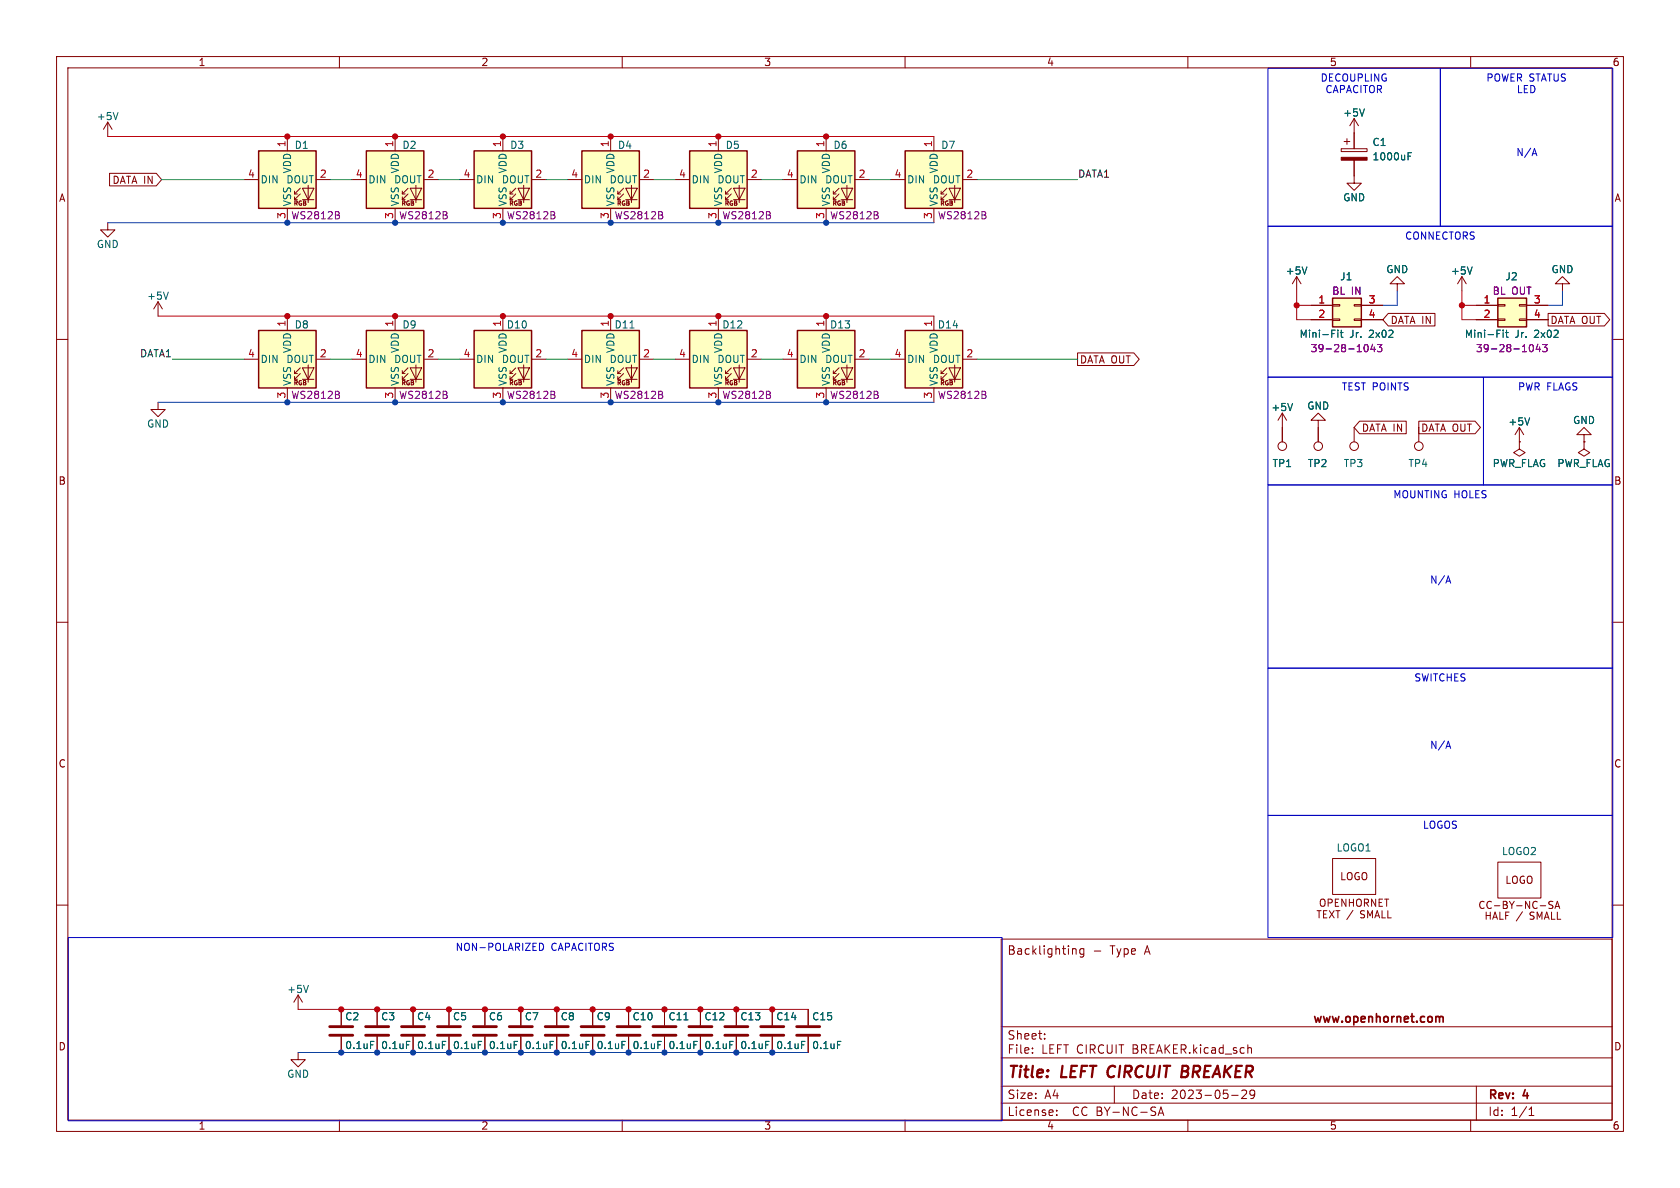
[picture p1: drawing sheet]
<svg xmlns="http://www.w3.org/2000/svg" width="297mm" height="210mm" viewBox="0 0 297 210" stroke-linecap="round" stroke-linejoin="round" font-family="sans-serif">
<g fill="none" stroke="#840000" stroke-width=".18">
<path d="M10 10h277v190h-277zM12 12h273v186h-273zM60 10v2M110 10v2M160 10v2M210 10v2M260 10v2M19 39.4v1.2h1.3l-1.3 1.3-1.2-1.3h1.2M19 21.6l-.7 1.3M19 21.6v2.5M19 21.6l.8 1.3M19.4 30.6h8.2l1 1.2-1 1.1h-8.2z"/>
<path d="M43.2 31.8h2.5M50.8 24.1v2.6M50.8 36.8v2.6M52.1 35.3h.5M52.1 34.3h.5M53.1 34.3l-1 1v-.5M53.1 33.3l-1 1v-.5M53.5 33.3h2l-1 2zM53.5 35.3h2M54.5 32.8v3M55.9 31.8h2.5M62.2 31.8h2.6"/>
<path d="M69.8 24.1v2.6M69.8 36.8v2.6M71.1 35.3h.5M71.1 34.3h.5M72.1 34.3l-1 1v-.5M72.1 33.3l-1 1v-.5M72.5 33.3h2l-1 2zM72.5 35.3h2M73.5 32.8v3M74.9 31.8h2.6M81.3 31.8h2.5M88.9 24.1v2.6"/>
<path d="M88.9 36.8v2.6M90.2 35.3h.5M90.2 34.3h.5M91.2 34.3l-1 1v-.5M91.2 33.3l-1 1v-.5M91.6 33.3h2l-1 2zM91.6 35.3h2M92.6 32.8v3M94 31.8h2.5M100.3 31.8h2.6M107.9 24.1v2.6M107.9 36.8v2.6"/>
<path d="M109.2 35.3h.5M109.2 34.3h.5M110.2 34.3l-1 1v-.5M110.2 33.3l-1 1v-.5M110.6 33.3h2l-1 2zM110.6 35.3h2M111.6 32.8v3M113 31.8h2.6M119.4 31.8h2.5M127 24.1v2.6M127 36.8v2.6M128.3 35.3h.5"/>
<path d="M128.3 34.3h.5M129.3 34.3l-1 1v-.5M129.3 33.3l-1 1v-.5M129.7 33.3h2l-1 2zM129.7 35.3h2M130.7 32.8v3M132.1 31.8h2.5M138.4 31.8h2.6M146 24.1v2.6M146 36.8v2.6M147.3 35.3h.5M147.3 34.3h.5"/>
<path d="M148.3 34.3l-1 1v-.5M148.3 33.3l-1 1v-.5M148.7 33.3h2l-1 2zM148.7 35.3h2M149.7 32.8v3M151.1 31.8h2.6M157.5 31.8h2.5M165.1 24.1v2.6M165.1 36.8v2.6M166.4 35.3h.5M166.4 34.3h.5M167.4 34.3l-1 1v-.5"/>
<path d="M167.4 33.3l-1 1v-.5M167.8 33.3h2l-1 2zM167.8 35.3h2M168.8 32.8v3M170.2 31.8h2.5M237.1 26.3h4.6v.5h-4.6zM237.6 25h1M238.1 24.5v1M239.4 28.3v4.1h1.3l-1.3 1.3-1.3-1.3h1.3M239.4 21v5.3M239.4 21l-.8 1.2M239.4 21l.8 1.2"/>
<path d="M10 60h2M27.9 53.3l-.7 1.3M27.9 53.3v2.6M27.9 53.3l.8 1.3M50.8 55.9v2.5M69.8 55.9v2.5M88.9 55.9v2.5M107.9 55.9v2.5M127 55.9v2.5M146 55.9v2.5M165.1 55.9v2.5M229.2 48.9l-.7 1.3"/>
<path d="M229.2 48.9v2.5M229.2 48.9l.8 1.3M231.8 54h3.8M231.8 56.5h3.8M235.6 56.4h1.3v.2h-1.3zM235.6 53.8h1.3v.3h-1.3zM239.4 56.4h1.3v.2h-1.3zM239.4 53.8h1.3v.3h-1.3zM240.7 54h3.8M240.7 56.5h3.8M245.4 55.4h8.3v2.2h-8.3l-.9-1.1zM247 50.2h1.3l-1.3-1.3-1.3 1.3h1.3v1.2"/>
<path d="M258.4 48.9l-.7 1.3M258.4 48.9v2.5M258.4 48.9l.8 1.3M261 54h3.8M261 56.5h3.8M264.8 56.4h1.3v.2h-1.3zM264.8 53.8h1.3v.3h-1.3zM268.6 56.4h1.3v.2h-1.3zM268.6 53.8h1.3v.3h-1.3zM269.9 54h3.8M269.9 56.5h3.8M273.7 55.4h9.9l1 1.1-1 1.1h-9.9z"/>
<path d="M276.2 50.2h1.3l-1.3-1.3-1.2 1.3h1.2v1.2M285 60h2M27.9 71.1v1.3h1.3l-1.3 1.3-1.2-1.3h1.2M43.2 63.5h2.5M50.8 68.6v2.5M52.1 67.1h.5M52.1 66h.5M53.1 66l-1 1.1v-.6M53.1 65l-1 1v-.5M53.5 65h2l-1 2.1zM53.5 67.1h2M54.5 64.5v3.1"/>
<path d="M55.9 63.5h2.5M62.2 63.5h2.6M69.8 68.6v2.5M71.1 67.1h.5M71.1 66h.5M72.1 66l-1 1.1v-.6M72.1 65l-1 1v-.5M72.5 65h2l-1 2.1zM72.5 67.1h2M73.5 64.5v3.1M74.9 63.5h2.6M81.3 63.5h2.5"/>
<path d="M88.9 68.6v2.5M90.2 67.1h.5M90.2 66h.5M91.2 66l-1 1.1v-.6M91.2 65l-1 1v-.5M91.6 65h2l-1 2.1zM91.6 67.1h2M92.6 64.5v3.1M94 63.5h2.5M100.3 63.5h2.6M107.9 68.6v2.5M109.2 67.1h.5"/>
<path d="M109.2 66h.5M110.2 66l-1 1.1v-.6M110.2 65l-1 1v-.5M110.6 65h2l-1 2.1zM110.6 67.1h2M111.6 64.5v3.1M113 63.5h2.6M119.4 63.5h2.5M127 68.6v2.5M128.3 67.1h.5M128.3 66h.5M129.3 66l-1 1.1v-.6"/>
<path d="M129.3 65l-1 1v-.5M129.7 65h2l-1 2.1zM129.7 67.1h2M130.7 64.5v3.1M132.1 63.5h2.5M138.4 63.5h2.6M146 68.6v2.5M147.3 67.1h.5M147.3 66h.5M148.3 66l-1 1.1v-.6M148.3 65l-1 1v-.5M148.7 65h2l-1 2.1z"/>
<path d="M148.7 67.1h2M149.7 64.5v3.1M151.1 63.5h2.6M157.5 63.5h2.5M165.1 68.6v2.5M166.4 67.1h.5M166.4 66h.5M167.4 66l-1 1.1v-.6M167.4 65l-1 1v-.5M167.8 65h2l-1 2.1zM167.8 67.1h2M168.8 64.5v3.1"/>
<path d="M170.2 63.5h2.5M190.5 62.4h9.9l1 1.1-1 1.1h-9.9zM226.7 73l-.8 1.3M226.7 73v5.1M226.7 73l.8 1.3M233 74.3h1.3l-1.3-1.3-1.2 1.3h1.2v3.8M239.4 75.6v2.5M240.3 74.5h8.3v2.2h-8.3l-.9-1.1zM250.8 74.5h10l.9 1.1-.9 1.1h-10zM250.8 75.6v2.5M268.6 78.1v1.3l1 .6-1 .6-1-.6 1-.6M268.6 78.1h.1"/>
<path d="M268.6 75.6l-.8 1.2M268.6 75.6v2.5M268.6 75.6l.8 1.2M280 78.1v1.3l1.1 .6-1.1 .6-1-.6 1-.6M280 78.1h.1M280 76.8h1.3l-1.3-1.2-1.2 1.2h1.2v1.3M10 110h2M285 110h2M10 160h2M233.6 159l.1-.1a.43 .43 0 0 1 .6 .5v.4a.42 .42 0 0 1-.5 .4 .42 .42 0 0 1-.4-.4v-.4zM234.8 159.6l.6-.1 .1-.1v-.3l-.7-.2v1.3M235.6 151.8h7.6v6.3h-7.6z"/>
<path d="M236.1 159.5h.4M236.7 158.9h-.6v1.3h.6M237.9 158.9v1.3l-.7-1.3v1.3M238.5 159.5h.8M238.5 158.9v1.3M239.3 158.9v1.3M239.9 159.1l.2-.2a.43 .43 0 0 1 .6 .5v.4a.42 .42 0 0 1-.5 .4 .42 .42 0 0 1-.4-.4zM241.2 159.6l.6-.1 .1-.1v-.3l-.7-.2v1.3M241.5 159.6l.4 .6M243.2 158.9v1.3l-.7-1.3v1.3M243.8 159.5h.4M244.4 158.9h-.6v1.3h.6"/>
<path d="M244.8 158.9h.7M245.1 158.9v1.3M264.8 152.4h7.6v6.4h-7.6zM274.5 159.4l-.5-.1-.1 .2v.3l.5 .3 .1 .3-.2 .2-.5-.1M285 160h2M52.7 175.9l-.8 1.3M52.7 175.9v2.5M52.7 175.9l.8 1.3M60.3 178.4v2.8M66.7 178.4v2.8M73 178.4v2.8M79.4 178.4v2.8"/>
<path d="M85.7 178.4v2.8M92.1 178.4v2.8M98.4 178.4v2.8M104.8 178.4v2.8M111.1 178.4v2.8M117.5 178.4v2.8M123.8 178.4v2.8M130.2 178.4v2.8M136.5 178.4v2.8M142.9 178.4v2.8M177 166h108v32h-108zM189.8 167.7l.4 .1v.1v.8"/>
<path d="M191.6 167.8l-.4-.1-.3 .3v.4l.1 .2h.6M191.6 167.7v1.2l-.3 .3-.3-.1M193.5 168.1h1.1M232.8 161h.8M233.2 161v1.3M234 161.6h.4M234.6 161h-.6v1.3h.6M235 161l.9 1.3M235.9 161l-.9 1.3M236.2 161h.7M236.5 161v1.3M239.2 160.9l-1.1 1.7"/>
<path d="M241.2 161h-.4l-.2 .1v.4l.5 .2 .1 .3-.2 .3-.5-.1M241.8 162.3v-1.3l.4 .9 .4-.9v1.3M243.1 162.3l.4-1.3 .4 1.3M243.2 161.9h.6M244.3 161v1.3h.6M245.4 161v1.3h.6M269.1 161.2l-1 1.6M274.9 160.6l.4-1.3 .4 1.3M275 160.2h.6M52.7 186.1v1.2h1.3l-1.3 1.3-1.3-1.3h1.3M60 198v2M60.3 183.3v2.8"/>
<path d="M66.7 183.3v2.8M73 183.3v2.8M79.4 183.3v2.8M85.7 183.3v2.8M92.1 183.3v2.8M98.4 183.3v2.8M104.8 183.3v2.8M110 198v2M111.1 183.3v2.8M117.5 183.3v2.8M123.8 183.3v2.8M130.2 183.3v2.8"/>
<path d="M136.5 183.3v2.8M142.9 183.3v2.8M160 198v2M177 195h108M177 192h108M177 187h108M177 181.5h108M182.5 186.1v.1M182.5 185.3v.1M184.7 183.6v.1M184.7 182.8v.1M186.8 197.1v.1"/>
<path d="M186.8 196.3v.1M197 192v3M204.7 197.2l.5-1.5 .5 1.5M204.9 196.8h.7M210 198v2M217.7 193.6h1.2M219.5 192.8l.6-.1 .2 .1 .1 .3-.9 1.1h.9M220.6 184.7v1.5M220.6 185.3l.2-.1 .4 .1v.9M221.8 193.3l-.3 .3h-.3l-.2-.3 .1-.5 .4-.1 .2 .1a.99 .99 0 0 1-.3 1.4h-.3M260 198v2M261 192v6"/>
<path d="M270.3 197.2h.9M270.3 196.1l.4-.4v1.5"/>
<circle cx="226.7" cy="78.9" r=".76"/>
<circle cx="233" cy="78.9" r=".76"/>
<circle cx="239.4" cy="78.9" r=".76"/>
<circle cx="250.8" cy="78.9" r=".76"/>
</g>
<path d="M209 189.4h.6M209.7 188.4h-.6l-.3 2h.8" fill="none" stroke="#840000" stroke-width=".4"/>
<path d="M254.4 179.8l.1 .1M254.5 179.9v.8M254.5 179.9l.2-.2 .4 .1v.9" fill="none" stroke="#840000" stroke-width=".3"/>
<g fill="#ffffc2" stroke="#ffffc2" stroke-width=".18">
<path d="M141 58.4h10.1v10.2h-10.1z"/>
<path d="M160 58.4h10.2v10.2h-10.2z"/>
<path d="M45.7 26.7h10.2v10.1h-10.2z"/>
<path d="M160 26.7h10.2v10.1h-10.2z"/>
<path d="M141 26.7h10.1v10.1h-10.1z"/>
<path d="M45.7 58.4h10.2v10.2h-10.2z"/>
<path d="M264.8 52.7h5.1v5.1h-5.1z"/>
<path d="M121.9 58.4h10.2v10.2h-10.2z"/>
<path d="M102.9 58.4h10.1v10.2h-10.1z"/>
<path d="M64.8 26.7h10.1v10.1h-10.1z"/>
<path d="M83.8 26.7h10.2v10.1h-10.2z"/>
<path d="M64.8 58.4h10.1v10.2h-10.1z"/>
<path d="M83.8 58.4h10.2v10.2h-10.2z"/>
<path d="M121.9 26.7h10.2v10.1h-10.2z"/>
<path d="M102.9 26.7h10.1v10.1h-10.1z"/>
<path d="M235.6 52.7h5.1v5.1h-5.1z"/>
</g>
<g fill="none" stroke="#840000" stroke-width=".25">
<path d="M45.7 26.7h10.2v10.1h-10.2zM64.8 26.7h10.1v10.1h-10.1zM83.8 26.7h10.2v10.1h-10.2zM102.9 26.7h10.1v10.1h-10.1zM121.9 26.7h10.2v10.1h-10.2zM141 26.7h10.1v10.1h-10.1zM160 26.7h10.2v10.1h-10.2zM45.7 58.4h10.2v10.2h-10.2zM64.8 58.4h10.1v10.2h-10.1zM83.8 58.4h10.2v10.2h-10.2zM102.9 58.4h10.1v10.2h-10.1zM121.9 58.4h10.2v10.2h-10.2z"/>
<path d="M141 58.4h10.1v10.2h-10.1zM160 58.4h10.2v10.2h-10.2zM235.6 52.7h5.1v5.1h-5.1zM264.8 52.7h5.1v5.1h-5.1z"/>
</g>
<g fill="none" stroke="#840084" stroke-width=".18">
<path d="M59.9 38.1l.1 .2-.1 .3M59.9 37.5v.4M79 38.1l.1 .2-.1 .3M79 37.5v.4M98 38.1l.1 .2-.1 .3M98 37.5v.4M117.1 38.1l.1 .2-.1 .3M117.1 37.5v.4M136.1 38.1l.1 .2-.1 .3M136.1 37.5v.4M155.2 38.1l.1 .2-.1 .3M155.2 37.5v.4"/>
<path d="M174.2 38.1l.1 .2-.1 .3M174.2 37.5v.4M59.9 69.8l.1 .2-.1 .4M59.9 69.3v.3M79 69.8l.1 .2-.1 .4M79 69.3v.3M98 69.8l.1 .2-.1 .4M98 69.3v.3M117.1 69.8l.1 .2-.1 .4M117.1 69.3v.3M136.1 69.8l.1 .2-.1 .4M136.1 69.3v.3"/>
<path d="M155.2 69.8l.1 .2-.1 .4M155.2 69.3v.3M174.2 69.8l.1 .2-.1 .4M174.2 69.3v.3M241.2 61.1l.3-.2a.68 .68 0 0 1 .4 .6 .68 .68 0 0 1-.4 .7l-.3-.3M242.7 60.8l-.3 1h.7M243 61.3v.9M243.5 60.9h.8l-.4 .5 .3 .1v.6l-.1 .1-.6-.1M270.4 61.1l.3-.2a.68 .68 0 0 1 .4 .6 .68 .68 0 0 1-.4 .7l-.3-.3M271.9 60.8l-.3 1h.8M272.2 61.3v.9M272.7 60.9h.8l-.4 .5 .3 .1v.6l-.1 .1-.6-.1"/>
</g>
<path d="M237.1 27.8h4.6v.5h-4.6z" fill="#840000" stroke="#840000" stroke-width=".18"/>
<g fill="none" stroke="#006464" stroke-width=".18">
<path d="M20.9 19.9l-.5 1.3M241.2 19.2l-.4 1.3M248.9 27.6h.5M248.9 27h.6M29.8 51.6l-.5 1.3M231 47.2l-.4 1.3M236.5 58.4v.1M236.5 58.8v.8M236.9 58.8h.5M237.1 58.4v1.1l.3 .1M260.3 47.2l-.5 1.3M265.7 58.4v.1"/>
<path d="M265.7 58.8v.8M266.2 58.8h.4M266.3 58.4v1.1l.3 .1M228.5 71.3l-.4 1.3M270.4 73.9l-.4 1.2M54.5 174.2l-.4 1.3M65.5 184.1h.6M71.9 184.1h.6M78.2 184.1h.6M84.6 184.1h.6M90.9 184.1h.6M97.3 184.1h.6"/>
<path d="M103.6 184.1h.6M110 184.1h.6M116.3 184.1h.6M122.7 184.1h.6M129 184.1h.6M135.4 184.1h.6M141.7 184.1h.6M148.1 184.1h.6"/>
</g>
<g fill="none" stroke="#840000" stroke-width=".51">
<path d="M58.3 183h4.1M58.3 181.5h4.1M64.6 183h4.1M64.6 181.5h4.1M71 183h4.1M71 181.5h4.1M77.3 183h4.1M77.3 181.5h4.1M83.7 183h4.1M83.7 181.5h4.1M90 183h4.1M90 181.5h4.1"/>
<path d="M96.4 183h4.1M96.4 181.5h4.1M102.7 183h4.1M102.7 181.5h4.1M109.1 183h4.1M109.1 181.5h4.1M115.4 183h4.1M115.4 181.5h4.1M121.8 183h4.1M121.8 181.5h4.1M128.1 183h4.1M128.1 181.5h4.1"/>
<path d="M134.5 183h4.1M134.5 181.5h4.1M140.8 183h4.1M140.8 181.5h4.1"/>
</g>
<g fill="none" stroke="#0000c2" stroke-width=".18">
<path d="M224.2 12.1h30.4v27.9h-30.4zM254.6 12.1h30.5v27.9h-30.5zM271 27.2h.6M271.3 26.3l.4 1.2M224.2 40h60.9v26.7h-60.9zM224.2 66.7h38.1v19h-38.1zM262.3 66.7h22.8v19h-22.8zM224.2 85.7h60.9v32.4h-60.9zM224.2 118.1h60.9v26h-60.9zM255.7 102.7h.6M256 101.8l.5 1.3M255.7 131.9h.6"/>
<path d="M256 131l.5 1.3M224.2 144.1h60.9v21.6h-60.9zM12.1 165.7h165.1v32.4h-165.1zM95.4 166.7a.64 .64 0 0 1 .7 .7 .64 .64 0 0 1-.7 .6"/>
</g>
<path d="M19 39.4h146.1M247 51.4v2.6h-2.5M276.2 51.4v2.6h-2.5M27.9 71.1h137.2M52.7 186.1h90.2" fill="none" stroke="#0a419f" stroke-width=".18"/>
<path d="M19 24.1h146.1M27.9 55.9h137.2M229.2 51.4v5.1h2.6M229.2 54h2.6M258.4 54h2.6M258.4 51.4v5.1h2.6M52.7 178.4h90.2" fill="none" stroke="#c1000d" stroke-width=".18"/>
<g fill="none" stroke="#009600" stroke-width=".18">
<path d="M28.6 31.8h14.6M58.4 31.8h3.8M77.5 31.8h3.8M96.5 31.8h3.8M115.6 31.8h3.8M134.6 31.8h3.8M153.7 31.8h3.8M172.7 31.8h17.8M30.5 63.5h12.7M58.4 63.5h3.8M77.5 63.5h3.8M96.5 63.5h3.8"/>
<path d="M115.6 63.5h3.8M134.6 63.5h3.8M153.7 63.5h3.8M172.7 63.5h17.8"/>
</g>
<g fill="#c1000d" stroke="#c1000d" stroke-width=".18">
<circle cx="79.4" cy="178.4" r=".46"/>
<circle cx="60.3" cy="178.4" r=".46"/>
<circle cx="127" cy="55.9" r=".46"/>
<circle cx="107.9" cy="55.9" r=".46"/>
<circle cx="69.8" cy="24.1" r=".46"/>
<circle cx="88.9" cy="55.9" r=".46"/>
<circle cx="88.9" cy="24.1" r=".46"/>
<circle cx="69.8" cy="55.9" r=".46"/>
<circle cx="50.8" cy="24.1" r=".46"/>
<circle cx="107.9" cy="24.1" r=".46"/>
<circle cx="50.8" cy="55.9" r=".46"/>
<circle cx="127" cy="24.1" r=".46"/>
<circle cx="258.4" cy="54" r=".46"/>
<circle cx="229.2" cy="54" r=".46"/>
<circle cx="146" cy="24.1" r=".46"/>
<circle cx="146" cy="55.9" r=".46"/>
<circle cx="123.8" cy="178.4" r=".46"/>
<circle cx="117.5" cy="178.4" r=".46"/>
<circle cx="130.2" cy="178.4" r=".46"/>
<circle cx="136.5" cy="178.4" r=".46"/>
<circle cx="111.1" cy="178.4" r=".46"/>
<circle cx="104.8" cy="178.4" r=".46"/>
<circle cx="92.1" cy="178.4" r=".46"/>
<circle cx="98.4" cy="178.4" r=".46"/>
<circle cx="66.7" cy="178.4" r=".46"/>
<circle cx="73" cy="178.4" r=".46"/>
<circle cx="85.7" cy="178.4" r=".46"/>
</g>
<g fill="#0a419f" stroke="#0a419f" stroke-width=".18">
<circle cx="88.9" cy="71.1" r=".46"/>
<circle cx="69.8" cy="71.1" r=".46"/>
<circle cx="107.9" cy="39.4" r=".46"/>
<circle cx="127" cy="39.4" r=".46"/>
<circle cx="127" cy="71.1" r=".46"/>
<circle cx="146" cy="71.1" r=".46"/>
<circle cx="107.9" cy="71.1" r=".46"/>
<circle cx="69.8" cy="39.4" r=".46"/>
<circle cx="88.9" cy="39.4" r=".46"/>
<circle cx="50.8" cy="39.4" r=".46"/>
<circle cx="50.8" cy="71.1" r=".46"/>
<circle cx="146" cy="39.4" r=".46"/>
<circle cx="130.2" cy="186.1" r=".46"/>
<circle cx="123.8" cy="186.1" r=".46"/>
<circle cx="136.5" cy="186.1" r=".46"/>
<circle cx="117.5" cy="186.1" r=".46"/>
<circle cx="111.1" cy="186.1" r=".46"/>
<circle cx="104.8" cy="186.1" r=".46"/>
<circle cx="98.4" cy="186.1" r=".46"/>
<circle cx="92.1" cy="186.1" r=".46"/>
<circle cx="79.4" cy="186.1" r=".46"/>
<circle cx="66.7" cy="186.1" r=".46"/>
<circle cx="73" cy="186.1" r=".46"/>
<circle cx="60.3" cy="186.1" r=".46"/>
<circle cx="85.7" cy="186.1" r=".46"/>
</g>
<g font-size="2.8" fill="#840000">
<text x="178" y="191">Title:</text>
<text x="187.5" y="191">LEFT CIRCUIT</text>
<text x="209.9" y="191">BREAKER</text>
</g>
<g font-size="2.1" fill="#840000">
<text x="178" y="168.9">Backlighting</text>
<text x="196.2" y="168.9">Type</text>
<text x="202.3" y="168.9">A</text>
<text x="178" y="183.9">Sheet:</text>
<text x="232" y="181.1">www.openhornet.com</text>
<text x="178" y="186.4">File:</text>
<text x="184" y="186.4">LEFT CIRCUIT BREAKER.kicad_sch</text>
<text x="178" y="197.4">License:</text>
<text x="178" y="194.4">Size:</text>
<text x="184.6" y="194.4">A4</text>
<text x="189.5" y="197.4">CC BY-NC-SA</text>
<text x="200" y="194.4">Date:</text>
<text x="206.9" y="194.4">2023-05-29</text>
<text x="263" y="194.6">Rev:</text>
<text x="263" y="197.4">Id:</text>
<text x="267" y="197.4">1/1</text>
<text x="269.2" y="194.6">4</text>
</g>
<g font-size="1.8" fill="#840000">
<text x="35" y="11.8">1</text>
<text x="85" y="11.8">2</text>
<text x="135" y="11.8">3</text>
<text x="185" y="11.8">4</text>
<text x="235" y="11.8">5</text>
<text x="285" y="11.8">6</text>
<text x="10.4" y="35.8">A</text>
<text x="19.9" y="32.7">DATA IN</text>
<text x="285.4" y="35.8">A</text>
<text x="245.7" y="57.4">DATA IN</text>
<text x="274" y="57.4">DATA OUT</text>
<text x="190.8" y="64.4">DATA OUT</text>
<text x="240.7" y="76.5">DATA IN</text>
<text x="251.1" y="76.5">DATA OUT</text>
<text x="10.3" y="85.8">B</text>
<text x="285.3" y="85.8">B</text>
<text x="10.3" y="135.8">C</text>
<text x="285.3" y="135.8">C</text>
<text x="236.8" y="155.8">LOGO</text>
<text x="261.3" y="160.9">CC-BY-NC-SA</text>
<text x="266.1" y="156.4">LOGO</text>
<text x="261.8" y="162.8">HALF /</text>
<text x="269.9" y="162.8">SMALL</text>
<text x="10.3" y="185.8">D</text>
<text x="285.3" y="185.8">D</text>
<text x="35" y="199.8">1</text>
<text x="85" y="199.8">2</text>
<text x="135" y="199.8">3</text>
<text x="185" y="199.8">4</text>
<text x="235" y="199.8">5</text>
<text x="285" y="199.8">6</text>
</g>
<g font-size="1.8" fill="#0000c2">
<text x="233.4" y="14.7">DECOUPLING</text>
<text x="234.3" y="16.7">CAPACITOR</text>
<text x="262.7" y="14.7">POWER STATUS</text>
<text x="268.1" y="16.7">LED</text>
<text x="268" y="27.7">N/A</text>
<text x="248.3" y="42.6">CONNECTORS</text>
<text x="237.2" y="69.3">TEST POINTS</text>
<text x="268.3" y="69.3">PWR FLAGS</text>
<text x="246.3" y="88.3">MOUNTING HOLES</text>
<text x="252.7" y="103.3">N/A</text>
<text x="250" y="120.7">SWITCHES</text>
<text x="252.7" y="132.5">N/A</text>
<text x="251.5" y="146.7">LOGOS</text>
<text x="80.5" y="168.3">NON-POLARIZED</text>
<text x="97.4" y="168.3">CAPACITORS</text>
</g>
<g font-size="1.8" fill="#006464">
<text x="17.1" y="21.4">+5V</text>
<text x="237.4" y="20.8">+5V</text>
<text x="52" y="26.5">D1</text>
<text x="71.1" y="26.5">D2</text>
<text x="90.1" y="26.5">D3</text>
<text x="109.2" y="26.5">D4</text>
<text x="128.2" y="26.5">D5</text>
<text x="147.3" y="26.5">D6</text>
<text x="166.3" y="26.5">D7</text>
<text x="242.6" y="26">C1</text>
<text x="242.6" y="28.5">1000uF</text>
<text x="46" y="32.6">DIN</text>
<text x="50.6" y="32.6">DOUT</text>
<text x="51.6" y="30.7" transform="rotate(-90 51.6 30.7)">VDD</text>
<text x="65" y="32.6">DIN</text>
<text x="69.7" y="32.6">DOUT</text>
<text x="70.7" y="30.7" transform="rotate(-90 70.7 30.7)">VDD</text>
<text x="84.1" y="32.6">DIN</text>
<text x="88.7" y="32.6">DOUT</text>
<text x="89.7" y="30.7" transform="rotate(-90 89.7 30.7)">VDD</text>
<text x="103.1" y="32.6">DIN</text>
<text x="107.8" y="32.6">DOUT</text>
<text x="108.8" y="30.7" transform="rotate(-90 108.8 30.7)">VDD</text>
<text x="122.2" y="32.6">DIN</text>
<text x="126.8" y="32.6">DOUT</text>
<text x="127.8" y="30.7" transform="rotate(-90 127.8 30.7)">VDD</text>
<text x="141.2" y="32.6">DIN</text>
<text x="145.9" y="32.6">DOUT</text>
<text x="146.9" y="30.7" transform="rotate(-90 146.9 30.7)">VDD</text>
<text x="160.3" y="32.6">DIN</text>
<text x="164.9" y="32.6">DOUT</text>
<text x="165.9" y="30.7" transform="rotate(-90 165.9 30.7)">VDD</text>
<text x="237.4" y="35.8">GND</text>
<text x="51.6" y="36.6" transform="rotate(-90 51.6 36.6)">VSS</text>
<text x="70.7" y="36.6" transform="rotate(-90 70.7 36.6)">VSS</text>
<text x="89.7" y="36.6" transform="rotate(-90 89.7 36.6)">VSS</text>
<text x="108.8" y="36.6" transform="rotate(-90 108.8 36.6)">VSS</text>
<text x="127.8" y="36.6" transform="rotate(-90 127.8 36.6)">VSS</text>
<text x="146.9" y="36.6" transform="rotate(-90 146.9 36.6)">VSS</text>
<text x="165.9" y="36.6" transform="rotate(-90 165.9 36.6)">VSS</text>
<text x="17.1" y="44">GND</text>
<text x="25.9" y="53.1">+5V</text>
<text x="227.2" y="48.7">+5V</text>
<text x="236.9" y="49.7">J1</text>
<text x="245" y="48.5">GND</text>
<text x="256.4" y="48.7">+5V</text>
<text x="266.1" y="49.7">J2</text>
<text x="274.2" y="48.5">GND</text>
<text x="52" y="58.2">D8</text>
<text x="71.1" y="58.2">D9</text>
<text x="89.5" y="58.2">D10</text>
<text x="108.6" y="58.2">D11</text>
<text x="127.6" y="58.2">D12</text>
<text x="146.7" y="58.2">D13</text>
<text x="165.7" y="58.2">D14</text>
<text x="229.7" y="59.9">Mini-Fit</text>
<text x="238.6" y="59.9">Jr.</text>
<text x="242" y="59.9">2x02</text>
<text x="258.9" y="59.9">Mini-Fit</text>
<text x="267.8" y="59.9">Jr.</text>
<text x="271.2" y="59.9">2x02</text>
<text x="46" y="64.3">DIN</text>
<text x="50.6" y="64.3">DOUT</text>
<text x="51.6" y="62.4" transform="rotate(-90 51.6 62.4)">VDD</text>
<text x="65" y="64.3">DIN</text>
<text x="69.7" y="64.3">DOUT</text>
<text x="70.7" y="62.4" transform="rotate(-90 70.7 62.4)">VDD</text>
<text x="84.1" y="64.3">DIN</text>
<text x="88.7" y="64.3">DOUT</text>
<text x="89.7" y="62.4" transform="rotate(-90 89.7 62.4)">VDD</text>
<text x="103.1" y="64.3">DIN</text>
<text x="107.8" y="64.3">DOUT</text>
<text x="108.8" y="62.4" transform="rotate(-90 108.8 62.4)">VDD</text>
<text x="122.2" y="64.3">DIN</text>
<text x="126.8" y="64.3">DOUT</text>
<text x="127.8" y="62.4" transform="rotate(-90 127.8 62.4)">VDD</text>
<text x="141.2" y="64.3">DIN</text>
<text x="145.9" y="64.3">DOUT</text>
<text x="146.9" y="62.4" transform="rotate(-90 146.9 62.4)">VDD</text>
<text x="160.3" y="64.3">DIN</text>
<text x="164.9" y="64.3">DOUT</text>
<text x="165.9" y="62.4" transform="rotate(-90 165.9 62.4)">VDD</text>
<text x="51.6" y="68.3" transform="rotate(-90 51.6 68.3)">VSS</text>
<text x="70.7" y="68.3" transform="rotate(-90 70.7 68.3)">VSS</text>
<text x="89.7" y="68.3" transform="rotate(-90 89.7 68.3)">VSS</text>
<text x="108.8" y="68.3" transform="rotate(-90 108.8 68.3)">VSS</text>
<text x="127.8" y="68.3" transform="rotate(-90 127.8 68.3)">VSS</text>
<text x="146.9" y="68.3" transform="rotate(-90 146.9 68.3)">VSS</text>
<text x="165.9" y="68.3" transform="rotate(-90 165.9 68.3)">VSS</text>
<text x="25.9" y="75.8">GND</text>
<text x="224.7" y="72.8">+5V</text>
<text x="231" y="72.6">GND</text>
<text x="266.6" y="75.4">+5V</text>
<text x="278" y="75.1">GND</text>
<text x="224.9" y="82.7">TP1</text>
<text x="231.1" y="82.7">TP2</text>
<text x="237.5" y="82.7">TP3</text>
<text x="248.9" y="82.7">TP4</text>
<text x="263.8" y="82.7">PWR_FLAG</text>
<text x="275.3" y="82.7">PWR_FLAG</text>
<text x="236.2" y="150.7">LOGO1</text>
<text x="265.5" y="151.3">LOGO2</text>
<text x="50.7" y="175.7">+5V</text>
<text x="61" y="180.5">C2</text>
<text x="61" y="185.6">0.1uF</text>
<text x="67.3" y="180.5">C3</text>
<text x="67.3" y="185.6">0.1uF</text>
<text x="73.7" y="180.5">C4</text>
<text x="73.7" y="185.6">0.1uF</text>
<text x="80" y="180.5">C5</text>
<text x="80" y="185.6">0.1uF</text>
<text x="86.4" y="180.5">C6</text>
<text x="86.4" y="185.6">0.1uF</text>
<text x="92.7" y="180.5">C7</text>
<text x="92.7" y="185.6">0.1uF</text>
<text x="99.1" y="180.5">C8</text>
<text x="99.1" y="185.6">0.1uF</text>
<text x="105.4" y="180.5">C9</text>
<text x="105.4" y="185.6">0.1uF</text>
<text x="111.8" y="180.5">C10</text>
<text x="111.8" y="185.6">0.1uF</text>
<text x="118.1" y="180.5">C11</text>
<text x="118.1" y="185.6">0.1uF</text>
<text x="124.5" y="180.5">C12</text>
<text x="124.5" y="185.6">0.1uF</text>
<text x="130.8" y="180.5">C13</text>
<text x="130.8" y="185.6">0.1uF</text>
<text x="137.2" y="180.5">C14</text>
<text x="137.2" y="185.6">0.1uF</text>
<text x="143.5" y="180.5">C15</text>
<text x="143.5" y="185.6">0.1uF</text>
<text x="50.7" y="190.7">GND</text>
</g>
<g font-size="1.8" fill="#a90000">
<text x="50.5" y="26.1" transform="rotate(-90 50.5 26.1)">1</text>
<text x="69.6" y="26.1" transform="rotate(-90 69.6 26.1)">1</text>
<text x="88.6" y="26.1" transform="rotate(-90 88.6 26.1)">1</text>
<text x="107.7" y="26.1" transform="rotate(-90 107.7 26.1)">1</text>
<text x="126.7" y="26.1" transform="rotate(-90 126.7 26.1)">1</text>
<text x="145.8" y="26.1" transform="rotate(-90 145.8 26.1)">1</text>
<text x="164.8" y="26.1" transform="rotate(-90 164.8 26.1)">1</text>
<text x="43.8" y="31.5">4</text>
<text x="56.5" y="31.5">2</text>
<text x="62.8" y="31.5">4</text>
<text x="75.5" y="31.5">2</text>
<text x="81.9" y="31.5">4</text>
<text x="94.6" y="31.5">2</text>
<text x="100.9" y="31.5">4</text>
<text x="113.6" y="31.5">2</text>
<text x="120" y="31.5">4</text>
<text x="132.7" y="31.5">2</text>
<text x="139" y="31.5">4</text>
<text x="151.7" y="31.5">2</text>
<text x="158.1" y="31.5">4</text>
<text x="170.8" y="31.5">2</text>
<text x="50.5" y="38.8" transform="rotate(-90 50.5 38.8)">3</text>
<text x="69.6" y="38.8" transform="rotate(-90 69.6 38.8)">3</text>
<text x="88.6" y="38.8" transform="rotate(-90 88.6 38.8)">3</text>
<text x="107.7" y="38.8" transform="rotate(-90 107.7 38.8)">3</text>
<text x="126.7" y="38.8" transform="rotate(-90 126.7 38.8)">3</text>
<text x="145.8" y="38.8" transform="rotate(-90 145.8 38.8)">3</text>
<text x="164.8" y="38.8" transform="rotate(-90 164.8 38.8)">3</text>
<text x="233" y="53.7">1</text>
<text x="241.9" y="53.7">3</text>
<text x="262.2" y="53.7">1</text>
<text x="271.1" y="53.7">3</text>
<text x="50.5" y="57.8" transform="rotate(-90 50.5 57.8)">1</text>
<text x="69.6" y="57.8" transform="rotate(-90 69.6 57.8)">1</text>
<text x="88.6" y="57.8" transform="rotate(-90 88.6 57.8)">1</text>
<text x="107.7" y="57.8" transform="rotate(-90 107.7 57.8)">1</text>
<text x="126.7" y="57.8" transform="rotate(-90 126.7 57.8)">1</text>
<text x="145.8" y="57.8" transform="rotate(-90 145.8 57.8)">1</text>
<text x="164.8" y="57.8" transform="rotate(-90 164.8 57.8)">1</text>
<text x="233" y="56.3">2</text>
<text x="241.9" y="56.3">4</text>
<text x="262.2" y="56.3">2</text>
<text x="271.1" y="56.3">4</text>
<text x="43.8" y="63.2">4</text>
<text x="56.5" y="63.2">2</text>
<text x="62.8" y="63.2">4</text>
<text x="75.5" y="63.2">2</text>
<text x="81.9" y="63.2">4</text>
<text x="94.6" y="63.2">2</text>
<text x="100.9" y="63.2">4</text>
<text x="113.6" y="63.2">2</text>
<text x="120" y="63.2">4</text>
<text x="132.7" y="63.2">2</text>
<text x="139" y="63.2">4</text>
<text x="151.7" y="63.2">2</text>
<text x="158.1" y="63.2">4</text>
<text x="170.8" y="63.2">2</text>
<text x="50.5" y="70.5" transform="rotate(-90 50.5 70.5)">3</text>
<text x="69.6" y="70.5" transform="rotate(-90 69.6 70.5)">3</text>
<text x="88.6" y="70.5" transform="rotate(-90 88.6 70.5)">3</text>
<text x="107.7" y="70.5" transform="rotate(-90 107.7 70.5)">3</text>
<text x="126.7" y="70.5" transform="rotate(-90 126.7 70.5)">3</text>
<text x="145.8" y="70.5" transform="rotate(-90 145.8 70.5)">3</text>
<text x="164.8" y="70.5" transform="rotate(-90 164.8 70.5)">3</text>
</g>
<g font-size="1.8" fill="#0f0f0f">
<text x="190.5" y="31.5">DATA1</text>
<text x="24.7" y="63.2">DATA1</text>
</g>
<g font-size="1.8" fill="#840084">
<text x="51.4" y="38.9">WS2812B</text>
<text x="70.5" y="38.9">WS2812B</text>
<text x="89.5" y="38.9">WS2812B</text>
<text x="108.6" y="38.9">WS2812B</text>
<text x="127.6" y="38.9">WS2812B</text>
<text x="146.7" y="38.9">WS2812B</text>
<text x="165.7" y="38.9">WS2812B</text>
<text x="235.5" y="52.3">BL IN</text>
<text x="263.8" y="52.3">BL OUT</text>
<text x="231.7" y="62.4">39-28-1043</text>
<text x="260.9" y="62.4">39-28-1043</text>
<text x="51.4" y="70.7">WS2812B</text>
<text x="70.5" y="70.7">WS2812B</text>
<text x="89.5" y="70.7">WS2812B</text>
<text x="108.6" y="70.7">WS2812B</text>
<text x="127.6" y="70.7">WS2812B</text>
<text x="146.7" y="70.7">WS2812B</text>
<text x="165.7" y="70.7">WS2812B</text>
</g>
<g font-size="1.1" fill="#840000">
<text x="51.8" y="36.5">RGB</text>
<text x="70.9" y="36.5">RGB</text>
<text x="89.9" y="36.5">RGB</text>
<text x="109" y="36.5">RGB</text>
<text x="128" y="36.5">RGB</text>
<text x="147.1" y="36.5">RGB</text>
<text x="166.1" y="36.5">RGB</text>
<text x="51.8" y="68.3">RGB</text>
<text x="70.9" y="68.3">RGB</text>
<text x="89.9" y="68.3">RGB</text>
<text x="109" y="68.3">RGB</text>
<text x="128" y="68.3">RGB</text>
<text x="147.1" y="68.3">RGB</text>
<text x="166.1" y="68.3">RGB</text>
</g>
</svg>
